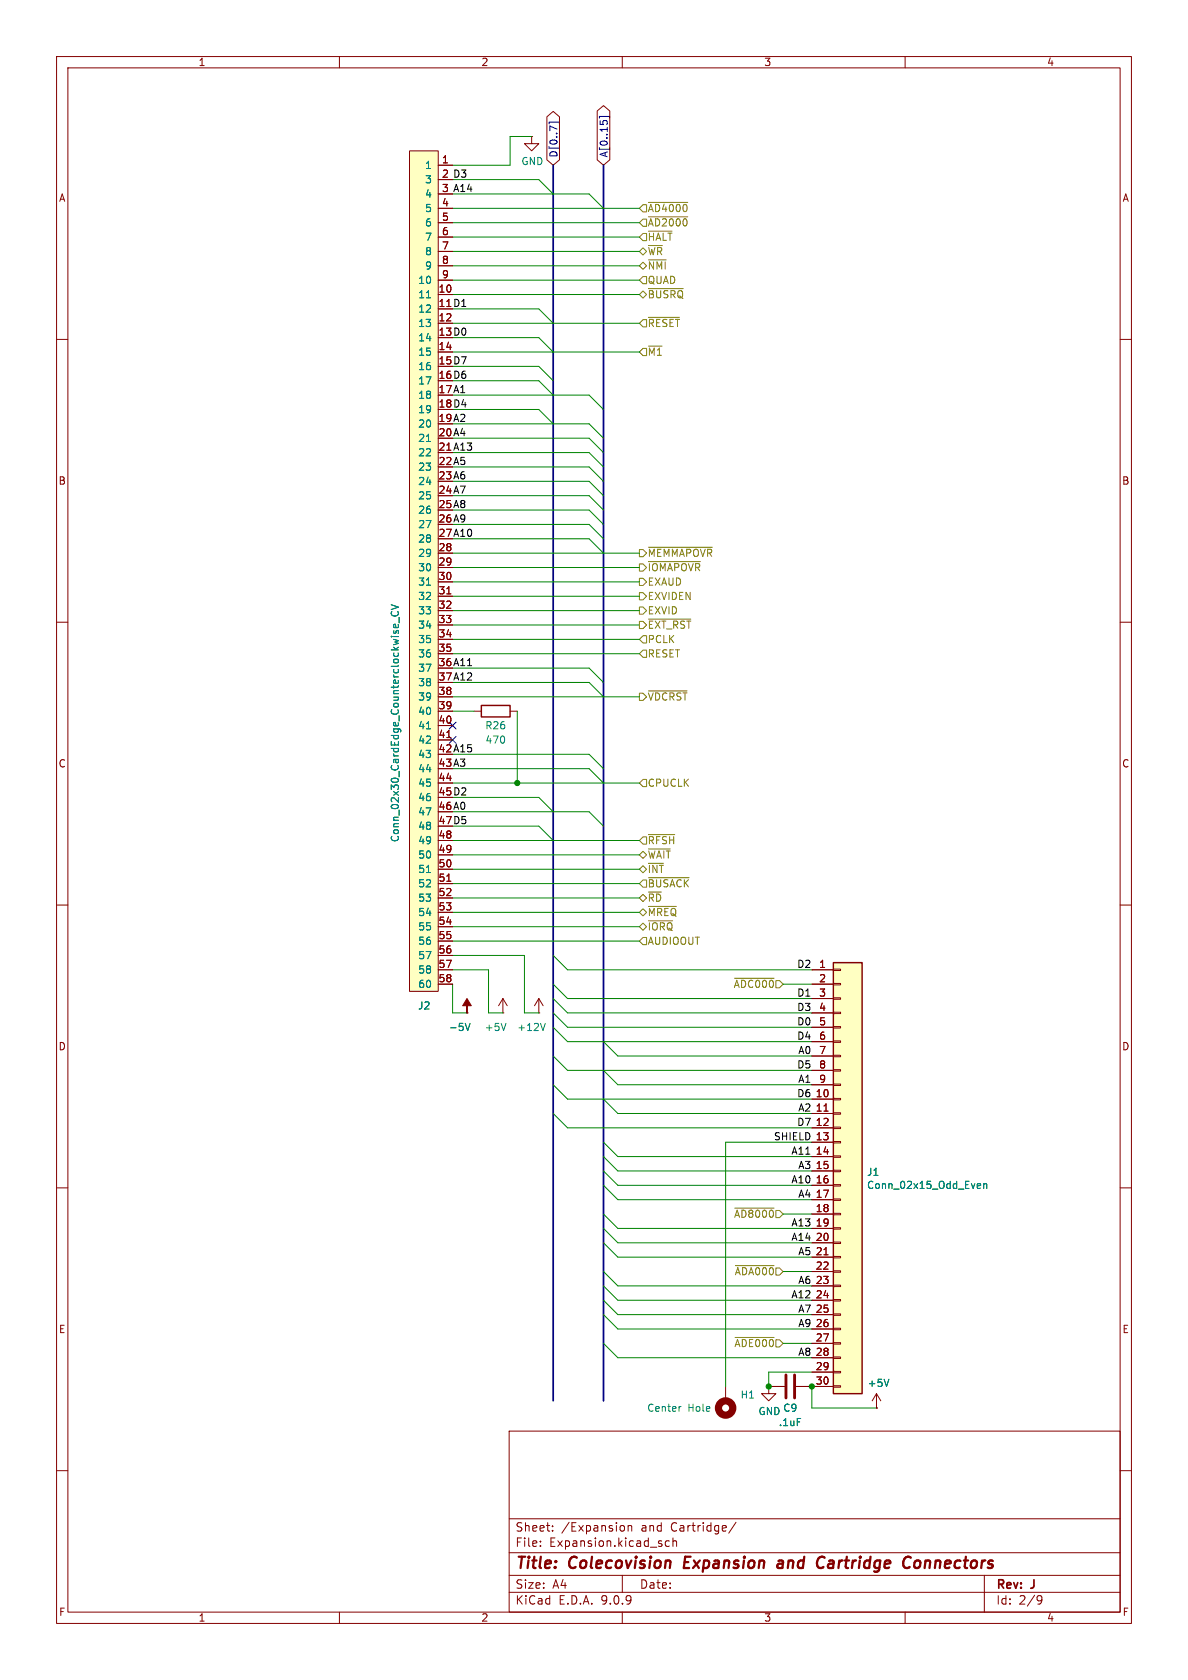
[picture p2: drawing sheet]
<svg xmlns="http://www.w3.org/2000/svg" width="210mm" height="297mm" viewBox="0 0 210 297" stroke-linecap="round" stroke-linejoin="round" font-family="sans-serif">
<g fill="none" stroke="#840000" stroke-width=".18">
<path d="M10 10h190v277h-190zM12 12h186v273h-186zM60 10v2M110 10v2M160 10v2M10 60h2M198 60h2M10 110h2M198 110h2M10 160h2M198 160h2M10 210h2"/>
<path d="M198 210h2M90 253h108v32h-108zM128.3 245.1v2.5M10 260h2M90 278.5h108M90 274.5h108M90 268.5h108M95.5 273.2v.2M95.5 272.5v.1M97.7 270.5v.2M97.7 269.8v.1M110 278.5v3"/>
<path d="M110.1 269.7l.3 .3v.4l-.3 .3M111 269.8l.2-.1 .4 .1 .1 .9M111 269.7v1M118.3 272.5l-.4-.1-.3 .3v.4l.2 .2h.5M119 272.5l.2-.1 .3 .1 .1 .9M119 271.9v1.5M130.1 269.1l-1.3 1.9M174 278.5v6.5M198 260h2M60 285v2M90 281.5h108M110 285v2"/>
<path d="M160 285v2M183.6 282.1l.5 .1a.99 .99 0 0 1-.3 1.4h-.3M184.2 282.7l-.3 .3h-.3"/>
</g>
<path d="M121.1 275.2l-.2 2h.9M137.6 276l.2-.1 .6 .1M138.4 276.3l-.7 .1a.4 .4 0 0 0-.3 .4 .4 .4 0 0 0 .2 .4l.7-.1M145.2 275.2l.6 .2M145.6 277l-.4 .2M160.2 275.3a.67 .67 0 0 1 .8 .1M160.8 277l-.6 .2M162.4 275.9a.62 .62 0 0 0-.7 .4v.7a.52 .52 0 0 0 .7 .1" fill="none" stroke="#840000" stroke-width=".4"/>
<circle cx="128.3" cy="248.9" r="1.27" fill="none" stroke="#840000" stroke-width="1.3"/>
<path d="M120.4 248.7h-.2" fill="none" stroke="#008484" stroke-width=".18"/>
<path d="M72.4 26.7h5.1v148.6h-5.1z" fill="#ffffc2"/>
<g fill="none" stroke="#840000" stroke-width=".18">
<path d="M72.4 26.7h5.1v148.6h-5.1zM77.5 29.2h2.5M77.5 34.3h2.5M77.5 36.8h2.5M77.5 39.4h2.5M77.5 41.9h2.5M77.5 44.5h2.5M77.5 47h2.5M77.5 49.5h2.5M77.5 52.1h2.5M77.5 57.2h2.5M77.5 62.2h2.5"/>
<path d="M77.5 97.8h2.5M77.5 100.3h2.5M77.5 102.9h2.5M77.5 105.4h2.5M77.5 108h2.5M77.5 110.5h2.5M77.5 113h2.5M77.5 115.6h2.5M79 105h.7M77.5 123.2h2.5M77.5 125.7h2.5M77.5 128.3h2.5"/>
<path d="M77.5 130.8h2.5M77.5 138.4h2.5M79 130.4h.7M83.8 125.7h1.3M90.2 125.7h1.2M77.5 148.6h2.5M77.5 151.1h2.5M77.5 153.7h2.5M77.5 156.2h2.5M77.5 158.8h2.5M79 155.8h.7M77.5 161.3h2.5"/>
<path d="M77.5 163.8h2.5M77.5 166.4h2.5M77.5 168.9h2.5M77.5 171.5h2.5M77.5 174h2.5M82.5 179.1h.1M88.9 179.1h.1M88.9 176.5l-.8 1.3M88.9 176.5l.8 1.3M88.9 176.5v2.6M95.2 179.1h.1M95.2 176.5l-.7 1.3"/>
<path d="M95.2 176.5l.8 1.3M95.2 176.5v2.6M135.9 245.1h2.8M140.7 245.1h2.8"/>
</g>
<path d="M75.4 52.6h.7M75.4 78h.7M69.2 106.9l1.2 .4-1.2 .5M69.3 108.1a.6 .6 0 0 0 .4 .9 .6 .6 0 0 0 .7-.6l-.1-.3M70.4 110.4v.4l-.2 .2-.6-.1v-.5h.3l.1 .6M70.6 109.1v1M75.4 103.4h.7M75.4 128.8h.7M75.4 154.2h.7M82.2 180.9l.5 1.3 .4-1.3M89.4 180.9l-.4 1.3M96.4 180.9l-.4 1.3" fill="none" stroke="#008484" stroke-width=".18"/>
<path d="M85.1 124.7h5.1v2h-5.1z" fill="none" stroke="#840000" stroke-width=".25"/>
<path d="M82.5 176.5l.8 1.3h-.8v1.3v-1.3h-.7z" fill="#840000" stroke="#840000" stroke-width=".18"/>
<path d="M138.9 243.1v4M140.5 243.1v4" fill="none" stroke="#840000" stroke-width=".51"/>
<path d="M147.3 170.2h5.1v76.2h-5.1z" fill="#ffffc2"/>
<path d="M147.3 170.2h5.1v76.2h-5.1z" fill="none" stroke="#840000" stroke-width=".25"/>
<g fill="none" stroke="#840000" stroke-width=".18">
<path d="M105.6 19.6l1.1-.9 1.1 .9v8.7l-1.1 .9-1.1-.9zM77.5 29.2h2.5M77.5 34.3h2.5M77.5 36.8h2.5M77.5 39.4h2.5M94 24.1v1.3h1.2l-1.2 1.3-1.3-1.3h1.3M94 24.1h.1M96.7 20.6l1.1-.9 1.1 .9v7.7l-1.1 .9-1.1-.9zM77.5 41.9h2.5M77.5 44.5h2.5M77.5 47h2.5M77.5 49.5h2.5"/>
<path d="M77.5 52.1h2.5M77.5 57.2h2.5M77.5 62.2h2.5M77.5 97.8h2.5M77.5 100.3h2.5M77.5 102.9h2.5M77.5 105.4h2.5M77.5 108h2.5M77.5 110.5h2.5M77.5 113h2.5M77.5 115.6h2.5M79 105h.7"/>
<path d="M77.5 123.2h2.5M77.5 125.7h2.5M77.5 128.3h2.5M77.5 130.8h2.5M77.5 138.4h2.5M79 130.4h.7M77.5 148.6h2.5M77.5 151.1h2.5M77.5 153.7h2.5M77.5 156.2h2.5M77.5 158.8h2.5M79 155.8h.7"/>
<path d="M77.5 171.5h2.5M77.5 174h2.5M77.5 161.3h2.5M77.5 163.8h2.5M77.5 166.4h2.5M77.5 168.9h2.5M82.5 179.1h.1M143.5 171.5h3.8M143.5 174h3.8M143.5 176.5h3.8M143.5 179.1h3.8M147.3 171.3h1.3v.3h-1.3z"/>
<path d="M147.3 173.9h1.3v.2h-1.3zM147.3 176.4h1.3v.3h-1.3zM147.3 178.9h1.3v.3h-1.3zM143.5 181.6h3.8M143.5 184.2h3.8M143.5 186.7h3.8M143.5 189.2h3.8M143.5 191.8h3.8M143.5 194.3h3.8M143.5 196.9h3.8M143.5 199.4h3.8M145.7 196.4h.7"/>
<path d="M147.3 181.5h1.3v.2h-1.3zM147.3 184h1.3v.3h-1.3zM147.3 186.6h1.3v.2h-1.3zM147.3 189.1h1.3v.3h-1.3zM147.3 191.6h1.3v.3h-1.3zM147.3 194.2h1.3v.2h-1.3zM147.3 196.7h1.3v.3h-1.3zM147.3 199.3h1.3v.2h-1.3zM143.5 201.9h3.8M143.5 204.5h3.8M143.5 207h3.8M143.5 209.6h3.8"/>
<path d="M143.5 212.1h3.8M143.5 214.6h3.8M143.5 217.2h3.8M143.5 219.7h3.8M147.3 201.8h1.3v.3h-1.3zM147.3 204.3h1.3v.3h-1.3zM147.3 206.9h1.3v.2h-1.3zM147.3 209.4h1.3v.3h-1.3zM147.3 212h1.3v.2h-1.3zM147.3 214.5h1.3v.3h-1.3zM147.3 217h1.3v.3h-1.3zM147.3 219.6h1.3v.2h-1.3z"/>
<path d="M143.5 222.2h3.8M143.5 224.8h3.8M143.5 227.3h3.8M143.5 229.9h3.8M143.5 232.4h3.8M143.5 234.9h3.8M143.5 237.5h3.8M145.7 221.8h.7M147.3 222.1h1.3v.3h-1.3zM147.3 224.7h1.3v.2h-1.3zM147.3 227.2h1.3v.3h-1.3zM147.3 229.7h1.3v.3h-1.3z"/>
<path d="M147.3 232.3h1.3v.2h-1.3zM147.3 234.8h1.3v.3h-1.3zM147.3 237.4h1.3v.2h-1.3zM147.3 239.9h1.3v.3h-1.3zM135.9 245.1v1.3h1.3l-1.3 1.2-1.3-1.2h1.3M135.9 245.1h.1M135.9 245.1h2.8M140.7 245.1h6.6M143.5 240h3.8M143.5 242.6h3.8M147.3 242.4h1.3v.3h-1.3zM147.3 245h1.3v.2h-1.3z"/>
<path d="M154.9 248.9h.1M154.9 246.4l-.7 1.2M154.9 246.4l.8 1.2M154.9 246.4v2.5"/>
</g>
<g fill="none" stroke="#008484" stroke-width=".18">
<path d="M75.4 52.6h.7M75.4 78h.7M69.2 106.9l1.2 .4-1.2 .5M69.3 108.1a.6 .6 0 0 0 .4 .9 .6 .6 0 0 0 .7-.6l-.1-.3M70.4 110.4v.4l-.2 .2-.6-.1v-.5h.3l.1 .6M70.6 109.1v1M75.4 103.4h.7M75.4 128.8h.7M75.4 154.2h.7M82.2 180.9l.5 1.3 .4-1.3M172.9 209.3h.4l.1 .3-.7 .1M173.3 210l-.4 .1"/>
<path d="M173.9 209.4l.2-.1h.3v.8M173.9 209.3v.8M157.1 243.8l-.4 1.3"/>
</g>
<g fill="none" stroke="#848400" stroke-width=".18">
<path d="M113.7 36.2h.6v1.3h-.6l-.7-.7zM113.7 38.7h.6v1.3h-.6l-.7-.6zM114.6 35.8h7M114.6 38.3h7M113 47l.7-.6 .6 .6-.6 .6zM113 44.5l.7-.7 .6 .7-.6 .6zM113.7 48.9h.6v1.3h-.6l-.7-.7zM113.7 51.4l.6 .7-.6 .6-.7-.6zM113.7 56.5h.6v1.3h-.6l-.7-.6zM113.7 41.3h.6v1.2h-.6l-.7-.6zM114.6 51h6.2M114.6 45.9h3.2"/>
<path d="M114.6 56.1h5.5M114.6 40.9h4.2M113.7 61.6h.6v1.3h-.6l-.7-.7zM114.6 61.2h2.4M113 97.2h.7l.6 .6-.6 .6h-.7zM113 99.7h.7l.6 .6-.6 .7h-.7zM114.6 96.7h11.3M114.6 99.3h9.2M113 109.9h.7l.6 .6-.6 .6h-.7zM113 107.3h.7l.6 .7-.6 .6h-.7zM113 104.8h.7l.6 .6-.6 .6h-.7zM113 102.2h.7l.6 .7-.6 .6h-.7z"/>
<path d="M113.7 112.4h.6v1.3h-.6l-.7-.7zM113.7 114.9h.6v1.3h-.6l-.7-.6zM114.6 109.4h7.5M113 122.6h.7l.6 .6-.6 .6h-.7zM113.7 137.8h.6v1.3h-.6l-.7-.7zM114.6 122.1h6.9M113 158.8l.7-.7 .6 .7-.6 .6zM113 151.1l.7-.6 .6 .6-.6 .7zM113.7 153l.6 .7-.6 .6-.7-.6zM113.7 155.6h.6v1.2h-.6l-.7-.6zM113.7 148h.6v1.2h-.6l-.7-.6zM114.6 150.1h3.9"/>
<path d="M114.6 155.2h7.2M114.6 147.5h4.7M113 161.3l.7-.6 .6 .6-.6 .6zM113 163.8l.7-.6 .6 .6-.6 .7zM113.7 165.7h.6v1.3h-.6l-.7-.6zM114.6 160.2h5M114.6 162.8h4.3M129.8 172.9h7M129.9 213.6h6.9M129.9 236.4h6.9M130 223.7h6.8"/>
</g>
<path d="M97.1 21.9v-.3h1.8v.3M106 20.9v-.3h1.8v.3M106.7 21.4h.5M79.4 130.2l1.2 1.2M79.4 127.7l1.2 1.2M80.6 130.2l-1.2 1.2M80.6 127.7l-1.2 1.2" fill="none" stroke="#000084" stroke-width=".18"/>
<path d="M97.8 29.2v218.4M106.7 29.2v218.4" fill="none" stroke="#000084" stroke-width=".3"/>
<g fill="none" stroke="#008400" stroke-width=".18">
<path d="M80 31.8h15.2l2.6 2.5M80 34.3h24.1l2.6 2.5M80 36.8h33M80 39.4h33M94 24.1h-3.8v5.1h-10.2M80 54.6h15.2l2.6 2.6M80 52.1h33M80 47h33M80 49.5h33M80 41.9h33M80 44.5h33M80 57.2h33"/>
<path d="M80 59.7h15.2l2.6 2.5M80 62.2h33M80 64.8h15.2l2.6 2.5M80 69.9h24.1l2.6 2.5M80 77.5h24.1l2.6 2.5M80 72.4h15.2l2.6 2.5M80 74.9h24.1l2.6 2.6M80 67.3h15.2l2.6 2.6M80 97.8h33M80 90.2h24.1l2.6 2.5M80 87.6h24.1l2.6 2.6M80 85.1h24.1l2.6 2.5"/>
<path d="M80 80h24.1l2.6 2.6M80 92.7h24.1l2.6 2.6M80 95.3h24.1l2.6 2.5M80 82.6h24.1l2.6 2.5M80 102.9h33M80 100.3h33M80 118.1h24.1l2.6 2.6M80 115.6h33M80 110.5h33M80 113h33M80 105.4h33M80 108h33"/>
<path d="M80 123.2h33M80 120.7h24.1l2.6 2.5M80 133.4h24.1l2.6 2.5M80 135.9h24.1l2.6 2.5M80 138.4h33M80 125.7h3.8M91.4 125.7v12.7M80 143.5h24.1l2.6 2.6M80 156.2h33M80 153.7h33M80 151.1h33M80 148.6h33"/>
<path d="M80 158.8h33M80 141h15.2l2.6 2.5M80 146.1h15.2l2.6 2.5M80 168.9h12.7v10.2h2.5M80 161.3h33M80 163.8h33M80 166.4h33M80 171.5h6.4v7.6h2.5M80 174v5.1h2.5M97.8 168.9l2.5 2.6h43.2M97.8 179.1l2.5 2.5h43.2M97.8 176.5l2.5 2.6h43.2"/>
<path d="M97.8 174l2.5 2.5h43.2M138.4 174h5.1M97.8 196.9l2.5 2.5h43.2M97.8 191.8l2.5 2.5h43.2M97.8 181.6l2.5 2.6h43.2M97.8 186.7l2.5 2.5h43.2M106.7 194.3l2.5 2.6h34.3M106.7 184.2l2.5 2.5h34.3M106.7 189.2l2.5 2.6h34.3M106.7 209.6l2.5 2.5h34.3M106.7 204.5l2.5 2.5h34.3M106.7 207l2.5 2.6h34.3"/>
<path d="M106.7 219.7l2.5 2.5h34.3M106.7 214.6l2.5 2.6h34.3M106.7 217.2l2.5 2.5h34.3M106.7 201.9l2.5 2.6h34.3M138.4 214.6h5.1M143.5 201.9h-15.2v43.2M106.7 227.3l2.5 2.6h34.3M106.7 224.8l2.5 2.5h34.3M106.7 237.5l2.5 2.5h34.3M106.7 232.4l2.5 2.5h34.3M106.7 229.9l2.5 2.5h34.3M138.4 237.5h5.1"/>
<path d="M138.4 224.8h5.1M143.5 242.6h-7.6v2.5M143.5 245.1v3.8h11.4"/>
</g>
<g fill="#008400" stroke="#008400" stroke-width=".18">
<circle cx="135.9" cy="245.1" r=".46"/>
<circle cx="143.5" cy="245.1" r=".46"/>
<circle cx="91.4" cy="138.4" r=".46"/>
</g>
<g font-size="2.8" fill="#840000">
<text x="91" y="277.9">Title:</text>
<text x="100.7" y="277.9">Colecovision</text>
<text x="121.7" y="277.9">Expansion</text>
<text x="139.1" y="277.9">and</text>
<text x="146.9" y="277.9">Cartridge</text>
<text x="162.9" y="277.9">Connectors</text>
</g>
<g font-size="2.1" fill="#840000">
<text x="91" y="273.7">File:</text>
<text x="91" y="271">Sheet:</text>
<text x="97.1" y="273.7">Expansion.kicad_sch</text>
<text x="99.2" y="271">/Expansion</text>
<text x="113.4" y="271">and</text>
<text x="118.8" y="271">Cartridge/</text>
<text x="91" y="281.1">Size:</text>
<text x="97.7" y="281.1">A4</text>
<text x="113" y="281.1">Date:</text>
<text x="176" y="281.3">Rev:</text>
<text x="182.4" y="281.3">J</text>
<text x="91" y="283.9">KiCad</text>
<text x="98.7" y="283.9">E.D.A.</text>
<text x="106.3" y="283.9">9.0.9</text>
<text x="176" y="283.9">Id:</text>
<text x="180.1" y="283.9">2/9</text>
</g>
<g font-size="1.8" fill="#840000">
<text x="35" y="11.9">1</text>
<text x="85" y="11.9">2</text>
<text x="135" y="11.9">3</text>
<text x="185" y="11.9">4</text>
<text x="78" y="29">1</text>
<text x="10.3" y="35.9">A</text>
<text x="78" y="31.5">2 D3</text>
<text x="78" y="31.5">2</text>
<text x="78" y="34">3</text>
<text x="198.4" y="35.9">A</text>
<text x="78" y="36.6">4</text>
<text x="78" y="39.1">5</text>
<text x="78" y="41.7">6</text>
<text x="78" y="44.2">7</text>
<text x="78" y="46.7">8</text>
<text x="77.4" y="51.8">10</text>
<text x="78" y="49.3">9</text>
<text x="77.4" y="54.4">11 D1</text>
<text x="77.4" y="56.9">12</text>
<text x="77.4" y="59.4">13 D0</text>
<text x="77.4" y="54.4">11</text>
<text x="77.4" y="59.4">13</text>
<text x="77.4" y="62">14</text>
<text x="77.4" y="64.5">15 D7</text>
<text x="77.4" y="64.5">15</text>
<text x="77.4" y="67.1">16 D6</text>
<text x="77.4" y="69.6">17 A1</text>
<text x="77.4" y="67.1">16</text>
<text x="77.4" y="69.6">17</text>
<text x="77.4" y="72.1">18 D4</text>
<text x="77.4" y="74.7">19 A2</text>
<text x="77.4" y="77.2">20 A4</text>
<text x="77.4" y="72.1">18</text>
<text x="77.4" y="74.7">19</text>
<text x="77.4" y="77.2">20</text>
<text x="77.4" y="79.8">21 A13</text>
<text x="77.4" y="82.3">22 A5</text>
<text x="77.4" y="79.8">21</text>
<text x="77.4" y="82.3">22</text>
<text x="10.3" y="85.9">B</text>
<text x="77.4" y="84.8">23 A6</text>
<text x="77.4" y="87.4">24 A7</text>
<text x="77.4" y="89.9">25 A8</text>
<text x="77.4" y="84.8">23</text>
<text x="77.4" y="87.4">24</text>
<text x="77.4" y="89.9">25</text>
<text x="198.3" y="85.9">B</text>
<text x="77.4" y="92.5">26 A9</text>
<text x="77.4" y="95">27 A10</text>
<text x="77.4" y="92.5">26</text>
<text x="77.4" y="95">27</text>
<text x="77.4" y="97.5">28</text>
<text x="77.4" y="100.1">29</text>
<text x="77.4" y="102.6">30</text>
<text x="77.4" y="105.2">31</text>
<text x="77.4" y="107.7">32</text>
<text x="77.4" y="110.2">33</text>
<text x="77.4" y="112.8">34</text>
<text x="77.4" y="115.3">35</text>
<text x="77.4" y="117.9">36 A11</text>
<text x="77.4" y="117.9">36</text>
<text x="77.4" y="120.4">37 A12</text>
<text x="77.4" y="122.9">38</text>
<text x="77.4" y="125.5">39</text>
<text x="77.4" y="120.4">37</text>
<text x="77.4" y="128">40</text>
<text x="77.4" y="130.6">41</text>
<text x="10.3" y="135.9">C</text>
<text x="77.4" y="133.1">42 A15</text>
<text x="77.4" y="135.6">43 A3</text>
<text x="77.4" y="133.1">42</text>
<text x="77.4" y="135.6">43</text>
<text x="198.3" y="135.9">C</text>
<text x="77.4" y="138.2">44</text>
<text x="77.4" y="140.7">45 D2</text>
<text x="77.4" y="143.3">46 A0</text>
<text x="77.4" y="140.7">45</text>
<text x="77.4" y="143.3">46</text>
<text x="77.4" y="145.8">47 D5</text>
<text x="77.4" y="148.3">48</text>
<text x="77.4" y="145.8">47</text>
<text x="77.4" y="150.9">49</text>
<text x="77.4" y="153.4">50</text>
<text x="77.4" y="156">51</text>
<text x="77.4" y="158.5">52</text>
<text x="77.4" y="161">53</text>
<text x="77.4" y="163.6">54</text>
<text x="77.4" y="166.1">55</text>
<text x="77.4" y="168.7">56</text>
<text x="77.4" y="171.2">57</text>
<text x="77.4" y="173.7">58</text>
<text x="144.7" y="171.2">1</text>
<text x="144.7" y="173.7">2</text>
<text x="144.7" y="176.3">3</text>
<text x="144.7" y="178.8">4</text>
<text x="10.3" y="185.9">D</text>
<text x="144.7" y="181.4">5</text>
<text x="144.7" y="183.9">6</text>
<text x="198.3" y="185.9">D</text>
<text x="144.7" y="186.4">7</text>
<text x="144.7" y="189">8</text>
<text x="144.7" y="191.5">9</text>
<text x="144.1" y="194.1">10</text>
<text x="144.1" y="196.6">11</text>
<text x="144.1" y="199.1">12</text>
<text x="144.1" y="201.7">13</text>
<text x="144.1" y="204.2">14</text>
<text x="144.1" y="206.8">15</text>
<text x="144.1" y="209.3">16</text>
<text x="144.1" y="211.8">17</text>
<text x="144.1" y="214.4">18</text>
<text x="144.1" y="216.9">19</text>
<text x="144.1" y="219.5">20</text>
<text x="144.1" y="222">21</text>
<text x="144.1" y="224.5">22</text>
<text x="144.1" y="227.1">23</text>
<text x="144.1" y="229.6">24</text>
<text x="144.1" y="232.2">25</text>
<text x="10.3" y="235.9">E</text>
<text x="144.1" y="234.7">26</text>
<text x="144.1" y="237.2">27</text>
<text x="144.1" y="239.8">28</text>
<text x="198.3" y="235.9">E</text>
<text x="144.1" y="242.3">29</text>
<text x="144.1" y="244.9">30</text>
<text x="10.3" y="285.9">F</text>
<text x="35" y="286.9">1</text>
<text x="85" y="286.9">2</text>
<text x="135" y="286.9">3</text>
<text x="185" y="286.9">4</text>
<text x="198.4" y="285.9">F</text>
</g>
<g font-size="1.8" fill="#008484">
<text x="92.1" y="29.4">GND</text>
<text x="75" y="30.1">1</text>
<text x="75" y="32.6">3</text>
<text x="75" y="35.2">4</text>
<text x="75" y="37.7">5</text>
<text x="75" y="40.2">6</text>
<text x="75" y="42.8">7</text>
<text x="75" y="45.3">8</text>
<text x="75" y="47.9">9</text>
<text x="73.8" y="50.4">10</text>
<text x="73.8" y="52.9">11</text>
<text x="73.8" y="55.5">12</text>
<text x="73.8" y="58">13</text>
<text x="73.8" y="60.6">14</text>
<text x="73.8" y="63.1">15</text>
<text x="73.8" y="65.6">16</text>
<text x="73.8" y="68.2">17</text>
<text x="73.8" y="70.7">18</text>
<text x="73.8" y="73.3">19</text>
<text x="73.8" y="75.8">20</text>
<text x="73.8" y="78.3">21</text>
<text x="73.8" y="80.9">22</text>
<text x="73.8" y="83.4">23</text>
<text x="73.8" y="86">24</text>
<text x="73.8" y="88.5">25</text>
<text x="73.8" y="91">26</text>
<text x="73.8" y="93.6">27</text>
<text x="73.8" y="96.1">28</text>
<text x="73.8" y="98.7">29</text>
<text x="73.8" y="101.2">30</text>
<text x="73.8" y="103.7">31</text>
<text x="73.8" y="106.3">32</text>
<text x="73.8" y="108.8">33</text>
<text x="73.8" y="111.4">34</text>
<text x="73.8" y="113.9">35</text>
<text x="73.8" y="116.4">36</text>
<text x="73.8" y="119">37</text>
<text x="73.8" y="121.5">38</text>
<text x="73.8" y="124.1">39</text>
<text x="73.8" y="126.6">40</text>
<text x="73.8" y="129.1">41</text>
<text x="73.8" y="131.7">42</text>
<text x="85.7" y="129.1">R26</text>
<text x="85.7" y="131.7">470</text>
<text x="73.8" y="134.2">43</text>
<text x="73.8" y="136.8">44</text>
<text x="73.8" y="139.3">45</text>
<text x="73.8" y="141.8">46</text>
<text x="70.7" y="149" transform="rotate(-90 70.7 149)">Conn_02x30_CardEdge_Counterclockwise_CV</text>
<text x="73.8" y="144.4">47</text>
<text x="73.8" y="146.9">48</text>
<text x="73.8" y="149.5">49</text>
<text x="73.8" y="152">50</text>
<text x="73.8" y="154.5">51</text>
<text x="73.8" y="157.1">52</text>
<text x="73.8" y="159.6">53</text>
<text x="73.8" y="162.2">54</text>
<text x="73.8" y="164.7">55</text>
<text x="73.8" y="167.2">56</text>
<text x="73.8" y="169.8">57</text>
<text x="73.8" y="172.3">58</text>
<text x="73.8" y="178.7">J2</text>
<text x="73.8" y="174.9">60</text>
<text x="79.2" y="182.5">-5V</text>
<text x="85.6" y="182.5">+5V</text>
<text x="91.3" y="182.5">+12V</text>
<text x="153.2" y="208.1">J1</text>
<text x="153.2" y="210.4">Conn_02x15_Odd_Even</text>
<text x="153.3" y="245.4">+5V</text>
<text x="114.3" y="249.8">Center</text>
<text x="121.6" y="249.8">Hole</text>
<text x="130.8" y="247.4">H1</text>
<text x="134" y="250.4">GND</text>
<text x="138.4" y="249.8">C9</text>
<text x="137.6" y="252.3">.1uF</text>
</g>
<g font-size="1.8" fill="#000084">
<text x="98.7" y="27.9" transform="rotate(-90 98.7 27.9)">D[0..7]</text>
<text x="107.6" y="27.9" transform="rotate(-90 107.6 27.9)">A[0..15]</text>
</g>
<g font-size="1.8">
<text x="78" y="34">3 A14</text>
<text x="140.8" y="171.2">D2</text>
<text x="140.8" y="176.3">D1</text>
<text x="140.8" y="178.8">D3</text>
<text x="140.8" y="181.3">D0</text>
<text x="140.8" y="183.9">D4</text>
<text x="140.8" y="189">D5</text>
<text x="141" y="186.4">A0</text>
<text x="141" y="191.5">A1</text>
<text x="140.8" y="194">D6</text>
<text x="141" y="196.6">A2</text>
<text x="136.7" y="201.7">SHIELD 13</text>
<text x="140.8" y="199.1">D7</text>
<text x="139.8" y="209.3">A10</text>
<text x="139.8" y="204.2">A11</text>
<text x="141" y="206.7">A3</text>
<text x="141" y="211.8">A4</text>
<text x="139.8" y="216.9">A13</text>
<text x="139.8" y="219.4">A14</text>
<text x="141" y="222">A5</text>
<text x="141" y="227.1">A6</text>
<text x="139.8" y="229.6">A12</text>
<text x="141" y="232.1">A7</text>
<text x="141" y="239.8">A8</text>
<text x="141" y="234.7">A9</text>
</g>
<g font-size="1.8" fill="#848400">
<text x="114.4" y="37.7">~{AD4000}</text>
<text x="114.4" y="40.2">~{AD2000}</text>
<text x="114.4" y="47.9">~{NMI}</text>
<text x="114.4" y="45.3">~{WR}</text>
<text x="114.4" y="42.8">~{HALT}</text>
<text x="114.4" y="50.4">QUAD</text>
<text x="114.4" y="52.9">~{BUSRQ}</text>
<text x="114.4" y="58">~{RESET}</text>
<text x="114.4" y="63.1">~{M1}</text>
<text x="114.4" y="98.7">~{MEMMAPOVR}</text>
<text x="114.4" y="101.2">~{IOMAPOVR}</text>
<text x="114.4" y="106.3">EXVIDEN</text>
<text x="114.4" y="103.7">EXAUD</text>
<text x="114.4" y="111.4">~{EXT_RST}</text>
<text x="114.4" y="113.9">PCLK</text>
<text x="114.4" y="108.8">EXVID</text>
<text x="114.4" y="116.4">RESET</text>
<text x="114.4" y="124.1">~{VDCRST}</text>
<text x="114.4" y="139.3">CPUCLK</text>
<text x="114.4" y="149.5">~{RFSH}</text>
<text x="114.4" y="154.5">~{INT}</text>
<text x="114.4" y="152">~{WAIT}</text>
<text x="114.4" y="159.6">~{RD}</text>
<text x="114.4" y="157.1">~{BUSACK}</text>
<text x="114.4" y="162.2">~{MREQ}</text>
<text x="114.4" y="167.2">AUDIOOUT</text>
<text x="114.4" y="164.7">~{IORQ}</text>
<text x="129.6" y="174.9">~{ADC000}</text>
<text x="129.7" y="215.5">~{AD8000}</text>
<text x="129.8" y="225.7">~{ADA000}</text>
<text x="129.7" y="238.4">~{ADE000}</text>
</g>
</svg>
